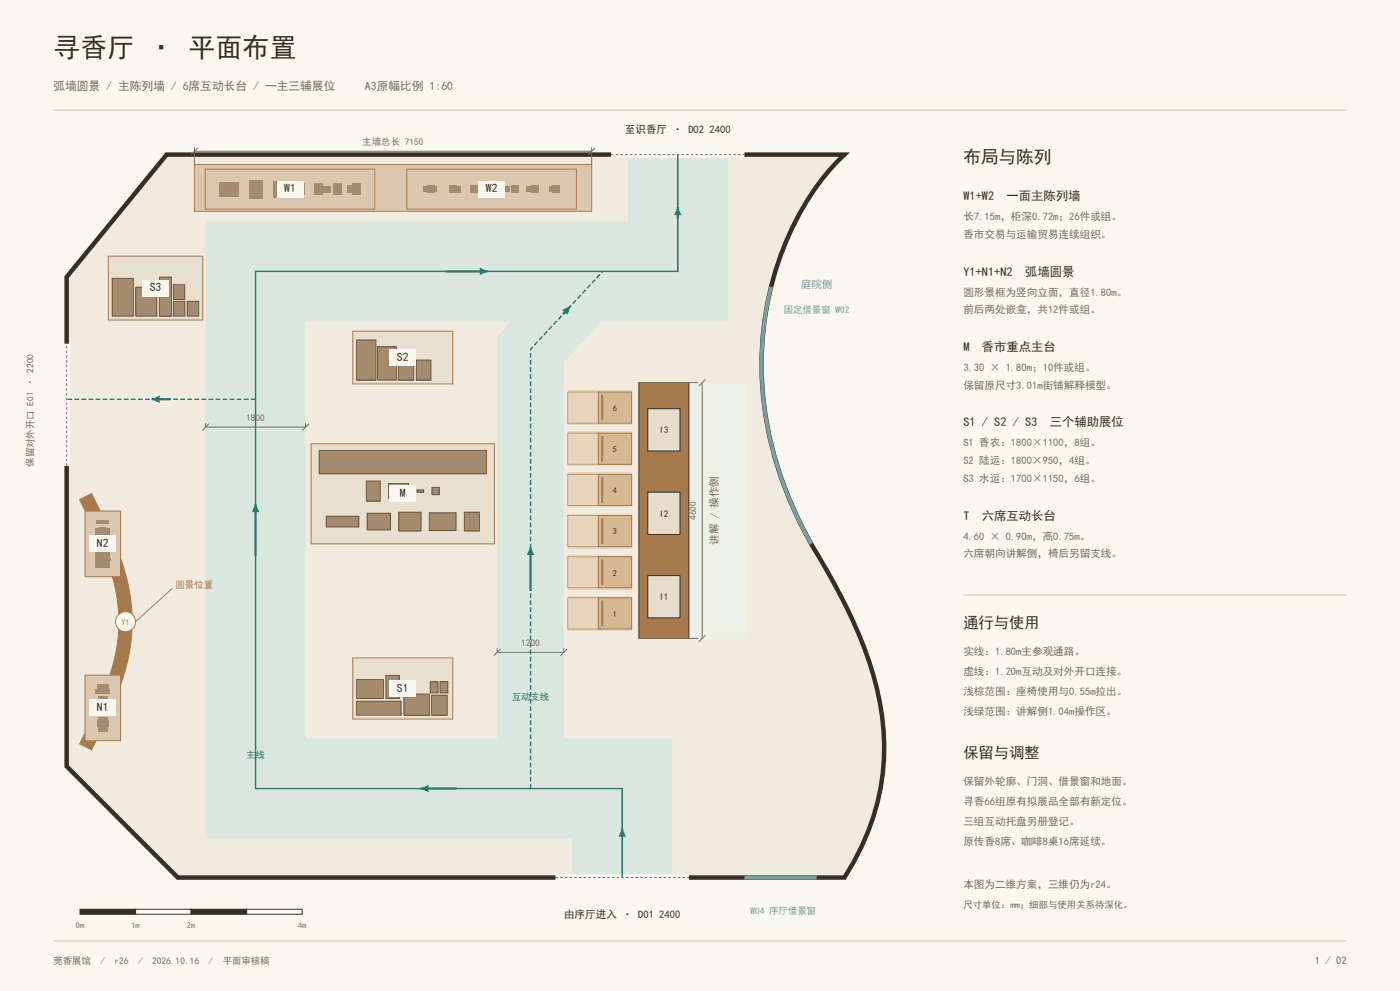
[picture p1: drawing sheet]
<svg xmlns="http://www.w3.org/2000/svg" width="420mm" height="297mm" viewBox="0 0 420 297" stroke-linecap="round" stroke-linejoin="round" font-family="sans-serif">
<path d="M0 0h420v297h-420z" fill-rule="evenodd" fill="#faf7f0"/>
<path d="M16 33h388M16 282h388" fill="none" stroke="#cebfab" stroke-width=".3"/>
<path d="M50 46.3h203.3a80.8 80.8 0 0 0-22 39.6 101.9 101.9 0 0 0 8.5 70.5l3.5 6.6a165 165 0 0 1 18.7 39.2 70.7 70.7 0 0 1-8.7 60.8h-200l-33.3-33.3v-146.7z" fill-rule="evenodd" fill="#f1eadf" stroke="#352f28" stroke-width="1.3" stroke-linecap="butt"/>
<path d="M203.3 46.3v35h-126.6v155h110v26.7" fill="none" stroke="#d9e7df" stroke-width="30" stroke-linecap="butt"/>
<path d="M180.8 81.3l-21.6 23.4v131.6" fill="none" stroke="#d9e7df" stroke-width="20" stroke-linecap="butt"/>
<g fill="#e8d4bb">
<path d="M170.3 178.7h19.2v10.3h-19.2z" fill-rule="evenodd"/>
<path d="M170.3 166.3h19.2v10.4h-19.2z" fill-rule="evenodd"/>
<path d="M170.3 154h19.2v10.3h-19.2z" fill-rule="evenodd"/>
<path d="M170.3 141.7h19.2v10.3h-19.2z" fill-rule="evenodd"/>
<path d="M170.3 129.3h19.2v10.4h-19.2z" fill-rule="evenodd"/>
<path d="M170.3 117h19.2v10.3h-19.2z" fill-rule="evenodd"/>
</g>
<path d="M206.7 114.7h17.3v76.6h-17.3z" fill-rule="evenodd" fill="#edf0e7"/>
<path d="M58.3 49.3h119.2v14h-119.2z" fill-rule="evenodd" fill="#dbc7ad" stroke="#a7794e" stroke-width=".3"/>
<path d="M23.9 149.7l3.6-1.8 5.4 11.4 3.6 8.9a54.2 54.2 0 0 1-1.4 40.1l-3.3 7.6-4.3 8.8-3.6-1.8a110.4 110.4 0 0 0 10.8-27 51.5 51.5 0 0 0-3.8-31.3l-2.7-6.2z" fill-rule="evenodd" fill="#a7794e" stroke="#a7794e" stroke-width=".3"/>
<g fill="#e8dfce" stroke="#a7794e" stroke-width=".3">
<path d="M93.3 133h55v30h-55z" fill-rule="evenodd"/>
<path d="M105.8 197.2h30v18.3h-30z" fill-rule="evenodd"/>
<path d="M105.8 99.2h30v15.9h-30z" fill-rule="evenodd"/>
<path d="M32.5 76.8h28.3v19.1h-28.3z" fill-rule="evenodd"/>
</g>
<g fill="#dbc7ad" stroke="#a7794e" stroke-width=".3">
<path d="M61.6 50.7h50.8v12h-50.8z" fill-rule="evenodd"/>
<path d="M122.1 50.7h50.8v12h-50.8z" fill-rule="evenodd"/>
<path d="M25.5 202.3h10.7v19.7h-10.7z" fill-rule="evenodd"/>
<path d="M25.5 153.2h10.7v19.6h-10.7z" fill-rule="evenodd"/>
</g>
<path d="M95.7 135h50.2v7h-50.2z" fill-rule="evenodd" fill="#a58b6e"/>
<path d="M95.7 135h50.2v7h-50.2z" fill="none" stroke="#6e563d" stroke-width=".3"/>
<path d="M97.9 154.7h9.7v3.2h-9.7z" fill-rule="evenodd" fill="#a58b6e"/>
<path d="M97.9 154.7h9.7v3.2h-9.7z" fill="none" stroke="#6e563d" stroke-width=".3"/>
<path d="M110.1 153.8h7v5h-7z" fill-rule="evenodd" fill="#a58b6e"/>
<path d="M110.1 153.8h7v5h-7z" fill="none" stroke="#6e563d" stroke-width=".3"/>
<path d="M119.6 153.5h6.7v5.7h-6.7z" fill-rule="evenodd" fill="#a58b6e"/>
<path d="M119.6 153.5h6.7v5.7h-6.7z" fill="none" stroke="#6e563d" stroke-width=".3"/>
<path d="M128.8 153.7h8v5.3h-8z" fill-rule="evenodd" fill="#a58b6e"/>
<path d="M128.8 153.7h8v5.3h-8z" fill="none" stroke="#6e563d" stroke-width=".3"/>
<path d="M139.3 153.5h4.5v5.7h-4.5z" fill-rule="evenodd" fill="#a58b6e"/>
<path d="M139.3 153.5h4.5v5.7h-4.5z" fill="none" stroke="#6e563d" stroke-width=".3"/>
<path d="M109.9 144.2h4.2v6h-4.2z" fill-rule="evenodd" fill="#a58b6e"/>
<path d="M109.9 144.2h4.2v6h-4.2z" fill="none" stroke="#6e563d" stroke-width=".3"/>
<path d="M116.6 144.9h6v4.5h-6z" fill-rule="evenodd" fill="#a58b6e"/>
<path d="M116.6 144.9h6v4.5h-6z" fill="none" stroke="#6e563d" stroke-width=".3"/>
<path d="M125.1 146.8h2v.7h-2z" fill-rule="evenodd" fill="#a58b6e"/>
<path d="M125.1 146.8h2v.7h-2z" fill="none" stroke="#6e563d" stroke-width=".3"/>
<path d="M129.6 146.1h2.2v2.1h-2.2z" fill-rule="evenodd" fill="#a58b6e"/>
<path d="M129.6 146.1h2.2v2.1h-2.2z" fill="none" stroke="#6e563d" stroke-width=".3"/>
<path d="M107 210.2h13.3v4.1h-13.3z" fill-rule="evenodd" fill="#a58b6e"/>
<path d="M107 210.2h13.3v4.1h-13.3z" fill="none" stroke="#6e563d" stroke-width=".3"/>
<path d="M121.2 208h7.6v6.3h-7.6z" fill-rule="evenodd" fill="#a58b6e"/>
<path d="M121.2 208h7.6v6.3h-7.6z" fill="none" stroke="#6e563d" stroke-width=".3"/>
<path d="M107 203.7h8v5.6h-8z" fill-rule="evenodd" fill="#a58b6e"/>
<path d="M107 203.7h8v5.6h-8z" fill="none" stroke="#6e563d" stroke-width=".3"/>
<path d="M129.5 208.3h4.7v6h-4.7z" fill-rule="evenodd" fill="#a58b6e"/>
<path d="M129.5 208.3h4.7v6h-4.7z" fill="none" stroke="#6e563d" stroke-width=".3"/>
<path d="M115.7 202.4h4v6.9h-4z" fill-rule="evenodd" fill="#a58b6e"/>
<path d="M115.7 202.4h4v6.9h-4z" fill="none" stroke="#6e563d" stroke-width=".3"/>
<path d="M129.1 204.3h2.3v3.4h-2.3z" fill-rule="evenodd" fill="#a58b6e"/>
<path d="M129.1 204.3h2.3v3.4h-2.3z" fill="none" stroke="#6e563d" stroke-width=".3"/>
<path d="M132 204.3h2.3v3.4h-2.3z" fill-rule="evenodd" fill="#a58b6e"/>
<path d="M132 204.3h2.3v3.4h-2.3z" fill="none" stroke="#6e563d" stroke-width=".3"/>
<path d="M120.3 205.1h3v2.2h-3z" fill-rule="evenodd" fill="#a58b6e"/>
<path d="M120.3 205.1h3v2.2h-3z" fill="none" stroke="#6e563d" stroke-width=".3"/>
<path d="M107 101.9h5.8v12h-5.8z" fill-rule="evenodd" fill="#a58b6e"/>
<path d="M107 101.9h5.8v12h-5.8z" fill="none" stroke="#6e563d" stroke-width=".3"/>
<path d="M113.2 103.9h5.7v10h-5.7z" fill-rule="evenodd" fill="#a58b6e"/>
<path d="M113.2 103.9h5.7v10h-5.7z" fill="none" stroke="#6e563d" stroke-width=".3"/>
<path d="M119.5 107.6h4.6v6.3h-4.6z" fill-rule="evenodd" fill="#a58b6e"/>
<path d="M119.5 107.6h4.6v6.3h-4.6z" fill="none" stroke="#6e563d" stroke-width=".3"/>
<path d="M124.9 107.9h4.4v6h-4.4z" fill-rule="evenodd" fill="#a58b6e"/>
<path d="M124.9 107.9h4.4v6h-4.4z" fill="none" stroke="#6e563d" stroke-width=".3"/>
<path d="M33.7 83.4h6.3v11.3h-6.3z" fill-rule="evenodd" fill="#a58b6e"/>
<path d="M33.7 83.4h6.3v11.3h-6.3z" fill="none" stroke="#6e563d" stroke-width=".3"/>
<path d="M40.7 86.1h6.4v8.6h-6.4z" fill-rule="evenodd" fill="#a58b6e"/>
<path d="M40.7 86.1h6.4v8.6h-6.4z" fill="none" stroke="#6e563d" stroke-width=".3"/>
<path d="M47.8 83.1h3.6v11.6h-3.6z" fill-rule="evenodd" fill="#a58b6e"/>
<path d="M47.8 83.1h3.6v11.6h-3.6z" fill="none" stroke="#6e563d" stroke-width=".3"/>
<path d="M52 90.3h3.4v4.4h-3.4z" fill-rule="evenodd" fill="#a58b6e"/>
<path d="M52 90.3h3.4v4.4h-3.4z" fill="none" stroke="#6e563d" stroke-width=".3"/>
<path d="M56.2 90.3h3.4v4.4h-3.4z" fill-rule="evenodd" fill="#a58b6e"/>
<path d="M56.2 90.3h3.4v4.4h-3.4z" fill="none" stroke="#6e563d" stroke-width=".3"/>
<path d="M52 85.3h3.4v4.5h-3.4z" fill-rule="evenodd" fill="#a58b6e"/>
<path d="M52 85.3h3.4v4.5h-3.4z" fill="none" stroke="#6e563d" stroke-width=".3"/>
<g fill="#a58b6e">
<path d="M65.8 54.5h5.9v4.4h-5.9z" fill-rule="evenodd"/>
<path d="M74.8 53.9h4.1v5.5h-4.1z" fill-rule="evenodd"/>
<path d="M82 54.2h3.6v4.9h-3.6z" fill-rule="evenodd"/>
<path d="M88.6 55h2.7v3.3h-2.7z" fill-rule="evenodd"/>
<path d="M94.3 55h2.7v3.3h-2.7z" fill-rule="evenodd"/>
<path d="M100.1 55h2.6v3.3h-2.6z" fill-rule="evenodd"/>
<path d="M105.8 55h2.4v3.3h-2.4z" fill-rule="evenodd"/>
<path d="M67.6 55h2.4v3.3h-2.4z" fill-rule="evenodd"/>
<path d="M74.8 55h2.4v3.3h-2.4z" fill-rule="evenodd"/>
<path d="M82 55h2.4v3.3h-2.4z" fill-rule="evenodd"/>
<path d="M89.2 55h2.4v3.3h-2.4z" fill-rule="evenodd"/>
<path d="M96.4 55.7h2.8v2h-2.8z" fill-rule="evenodd"/>
<path d="M104.1 55.5h2.3v2.4h-2.3z" fill-rule="evenodd"/>
<path d="M127 55.9h4v1.5h-4z" fill-rule="evenodd"/>
<path d="M134.8 55.5h2.4v2.4h-2.4z" fill-rule="evenodd"/>
<path d="M140.9 55.5h2.4v2.4h-2.4z" fill-rule="evenodd"/>
<path d="M147.1 55.5h2.4v2.4h-2.4z" fill-rule="evenodd"/>
<path d="M153.3 55.5h2.4v2.4h-2.4z" fill-rule="evenodd"/>
<path d="M159.4 55.6h2.4v2.2h-2.4z" fill-rule="evenodd"/>
<path d="M165.6 55.6h2.4v2.2h-2.4z" fill-rule="evenodd"/>
<path d="M128.2 55.6h2.4v2.2h-2.4z" fill-rule="evenodd"/>
<path d="M135.5 55.7h2.8v1.9h-2.8z" fill-rule="evenodd"/>
<path d="M143.2 55.7h2.9v1.9h-2.9z" fill-rule="evenodd"/>
<path d="M151 55.9h2v1.5h-2z" fill-rule="evenodd"/>
<path d="M157.9 55.9h2v1.5h-2z" fill-rule="evenodd"/>
<path d="M164.8 55.9h2v1.5h-2z" fill-rule="evenodd"/>
<path d="M29.5 214.8h2.7v4.4h-2.7z" fill-rule="evenodd"/>
<path d="M29.5 208.7h2.7v4.4h-2.7z" fill-rule="evenodd"/>
<path d="M29.2 205.1h3.3v2h-3.3z" fill-rule="evenodd"/>
<path d="M29.2 215.9h3.3v1.9h-3.3z" fill-rule="evenodd"/>
<path d="M29.2 210.9h3.3v1.9h-3.3z" fill-rule="evenodd"/>
<path d="M28.7 206.5h4.3v1.3h-4.3z" fill-rule="evenodd"/>
<path d="M28.7 164.3h4.3v5.8h-4.3z" fill-rule="evenodd"/>
<path d="M28.7 158.5h4.3v4.2h-4.3z" fill-rule="evenodd"/>
<path d="M28.9 155.9h3.8v1h-3.8z" fill-rule="evenodd"/>
<path d="M28.6 167.2h4.5v.7h-4.5z" fill-rule="evenodd"/>
<path d="M29.8 162.7h2v.7h-2z" fill-rule="evenodd"/>
<path d="M29.8 158.1h2v.8h-2z" fill-rule="evenodd"/>
</g>
<g fill="#faf7f0">
<path d="M116.8 145.5h8v5h-8z" fill-rule="evenodd"/>
<path d="M116.8 203.8h8v5h-8z" fill-rule="evenodd"/>
<path d="M116.8 104.7h8v5h-8z" fill-rule="evenodd"/>
<path d="M42.7 83.8h8v5h-8z" fill-rule="evenodd"/>
<path d="M83 54.2h8v5h-8z" fill-rule="evenodd"/>
<path d="M143.5 54.2h8v5h-8z" fill-rule="evenodd"/>
<path d="M26.8 209.7h8v5h-8z" fill-rule="evenodd"/>
<path d="M26.8 160.5h8v5h-8z" fill-rule="evenodd"/>
</g>
<path d="M191.7 114.7h15v76.6h-15z" fill-rule="evenodd" fill="#a7794e" stroke="#352f28" stroke-width=".3"/>
<g fill="#e8ddcb" stroke="#352f28" stroke-width=".3">
<path d="M194.3 172.5h9.7v12.7h-9.7z" fill-rule="evenodd"/>
<path d="M194.3 147.5h9.7v12.7h-9.7z" fill-rule="evenodd"/>
<path d="M194.3 122.5h9.7v12.7h-9.7z" fill-rule="evenodd"/>
</g>
<path d="M170.3 179.2h10v9.3h-10z" fill="none" stroke="#c19b70" stroke-width=".3"/>
<path d="M179.5 179.2h10v9.3h-10z" fill-rule="evenodd" fill="#d3b892" stroke="#a7794e" stroke-width=".3"/>
<path d="M180.7 180v7.7" fill="none" stroke="#a7794e" stroke-width=".56"/>
<path d="M170.3 166.8h10v9.4h-10z" fill="none" stroke="#c19b70" stroke-width=".3"/>
<path d="M179.5 166.8h10v9.4h-10z" fill-rule="evenodd" fill="#d3b892" stroke="#a7794e" stroke-width=".3"/>
<path d="M180.7 167.7v7.6" fill="none" stroke="#a7794e" stroke-width=".56"/>
<path d="M170.3 154.5h10v9.3h-10z" fill="none" stroke="#c19b70" stroke-width=".3"/>
<path d="M179.5 154.5h10v9.3h-10z" fill-rule="evenodd" fill="#d3b892" stroke="#a7794e" stroke-width=".3"/>
<path d="M180.7 155.3v7.7" fill="none" stroke="#a7794e" stroke-width=".56"/>
<path d="M170.3 142.2h10v9.3h-10z" fill="none" stroke="#c19b70" stroke-width=".3"/>
<path d="M179.5 142.2h10v9.3h-10z" fill-rule="evenodd" fill="#d3b892" stroke="#a7794e" stroke-width=".3"/>
<path d="M180.7 143v7.7" fill="none" stroke="#a7794e" stroke-width=".56"/>
<path d="M170.3 129.8h10v9.4h-10z" fill="none" stroke="#c19b70" stroke-width=".3"/>
<path d="M179.5 129.8h10v9.4h-10z" fill-rule="evenodd" fill="#d3b892" stroke="#a7794e" stroke-width=".3"/>
<path d="M180.7 130.7v7.6" fill="none" stroke="#a7794e" stroke-width=".56"/>
<path d="M170.3 117.5h10v9.3h-10z" fill="none" stroke="#c19b70" stroke-width=".3"/>
<path d="M179.5 117.5h10v9.3h-10z" fill-rule="evenodd" fill="#d3b892" stroke="#a7794e" stroke-width=".3"/>
<path d="M180.7 118.3v7.7" fill="none" stroke="#a7794e" stroke-width=".56"/>
<path d="M183.3 46.3h40M20 103v36.7M166.7 263h40" fill="none" stroke="#faf7f0" stroke-width="2.1" stroke-linecap="butt"/>
<path d="M183.3 46.3h40M20 139.7v-36.7M166.7 263h40" fill="none" stroke="#756d60" stroke-width=".3" stroke-dasharray=".7 .7" stroke-linecap="butt"/>
<path d="M231.3 85.9a101.9 101.9 0 0 0 8.5 70.5l3.5 6.6M223.3 263h21.7" fill="none" stroke="#729b9b" stroke-width="1.1" stroke-linecap="butt"/>
<path d="M203.3 46.3v35h-126.6v155h110v26.7" fill="none" stroke="#247a73" stroke-width=".42"/>
<path d="M186.7 248.3v2.7" fill="none" stroke="#247a73" stroke-width=".63" stroke-linecap="butt"/>
<path d="M186.7 248.3l1.1 2.4h-2.2z" fill="#247a73"/>
<path d="M126.2 236.3h11" fill="none" stroke="#247a73" stroke-width=".63" stroke-linecap="butt"/>
<path d="M126.2 236.3l2.4-1.1v2.2z" fill="#247a73"/>
<path d="M76.7 151.1v15.5" fill="none" stroke="#247a73" stroke-width=".63" stroke-linecap="butt"/>
<path d="M76.7 151.1l1.1 2.4h-2.2z" fill="#247a73"/>
<path d="M133.7 81.3h12.6" fill="none" stroke="#247a73" stroke-width=".63" stroke-linecap="butt"/>
<path d="M143.9 80.2l2.4 1.1-2.4 1.1z" fill="#247a73"/>
<path d="M203.3 62.1v3.5" fill="none" stroke="#247a73" stroke-width=".63" stroke-linecap="butt"/>
<path d="M203.3 62.1l1.1 2.4h-2.2z" fill="#247a73"/>
<path d="M159.2 236.3v-131.6l21.6-23.4" fill="none" stroke="#247a73" stroke-width=".42" stroke-dasharray="1.4 .7" stroke-linecap="butt"/>
<path d="M159.2 163.9v13.2" fill="none" stroke="#247a73" stroke-width=".63" stroke-linecap="butt"/>
<path d="M159.2 163.9l1.1 2.4h-2.2z" fill="#247a73"/>
<path d="M171.1 91.8l-2.2 2.4" fill="none" stroke="#247a73" stroke-width=".63" stroke-linecap="butt"/>
<path d="M168.6 92.8l2.5-1-.8 2.5z" fill="#247a73"/>
<path d="M76.7 119.7h-56.7" fill="none" stroke="#247a73" stroke-width=".42" stroke-dasharray="1.4 .7" stroke-linecap="butt"/>
<path d="M45.5 119.7h5.7" fill="none" stroke="#247a73" stroke-width=".63" stroke-linecap="butt"/>
<path d="M45.5 119.7l2.4-1.1v2.2z" fill="#247a73"/>
<circle cx="37.7" cy="186.3" r="3" fill="#faf7f0" stroke="#a7794e" stroke-width=".3"/>
<path d="M51.7 176.3l-11 10" fill="none" stroke="#a7794e" stroke-width=".3"/>
<g fill="none" stroke="#756d60" stroke-width=".3">
<path d="M58.3 44.1v5.2M58.3 45.3h119.2M59.3 44.3l-2 2M177.5 44.1v5.2M178.5 44.3l-2 2M191.7 114.7h17.8M210.7 114.7v76.6M211.7 113.7l-2 2M61.7 126.8v1.2h30v-1.2M62.7 127l-2 2M92.7 127l-2 2M149.2 194.3v1.2h20v-1.2"/>
<path d="M150.2 194.5l-2 2M170.2 194.5l-2 2M191.7 191.3h17.8M211.7 190.3l-2 2"/>
</g>
<path d="M289 178.3h115" fill="none" stroke="#cebfab" stroke-width=".3"/>
<path d="M24 272.5h16.7v1.5h-16.7z" fill-rule="evenodd" fill="#352f28" stroke="#352f28" stroke-width=".3"/>
<path d="M40.7 272.5h16.6v1.5h-16.6z" fill-rule="evenodd" fill="#faf7f0" stroke="#352f28" stroke-width=".3"/>
<path d="M57.3 272.5h16.7v1.5h-16.7z" fill-rule="evenodd" fill="#352f28" stroke="#352f28" stroke-width=".3"/>
<path d="M74 272.5h16.7v1.5h-16.7z" fill-rule="evenodd" fill="#faf7f0" stroke="#352f28" stroke-width=".3"/>
<text font-size="8.1" fill="#352f28" x="16" y="17">寻香厅 · 平面布置</text>
<text font-size="5.3" fill="#352f28" x="289" y="49">布局与陈列</text>
<g font-size="4.6" fill="#352f28">
<text x="289" y="188.3">通行与使用</text>
<text x="289" y="227.3">保留与调整</text>
</g>
<g font-size="3.7" fill="#352f28">
<text x="289" y="60">W1+W2</text>
<text x="302" y="60">一面主陈列墙</text>
<text x="289" y="82.6">Y1+N1+N2</text>
<text x="307.5" y="82.6">弧墙圆景</text>
<text x="289" y="105.2">M</text>
<text x="294.6" y="105.2">香市重点主台</text>
<text x="289" y="127.8">S1 / S2 / S3</text>
<text x="314.9" y="127.8">三个辅助展位</text>
<text x="289" y="155.7">T</text>
<text x="294.6" y="155.7">六席互动长台</text>
</g>
<g font-size="3.5" fill="#756d60">
<text x="16" y="27">弧墙圆景 / 主陈列墙 / 6席互动长台 / 一主三辅展位</text>
<text x="109.5" y="27">A3原幅比例 1:60</text>
</g>
<g font-size="3.5" fill="#352f28">
<text x="85.2" y="57.7">W1</text>
<text x="145.7" y="57.7">W2</text>
<text x="44.9" y="87.3">S3</text>
<text x="119.1" y="108.2">S2</text>
<text x="120" y="149">M</text>
<text x="29.1" y="164">N2</text>
<text x="119.1" y="207.3">S1</text>
<text x="29.1" y="213.2">N1</text>
</g>
<g font-size="3.2" fill="#352f28">
<text x="187.5" y="40">至识香厅 · D02 2400</text>
<text x="169.2" y="275">由序厅进入 · D01 2400</text>
</g>
<g font-size="3.2" fill="#756d60">
<text x="289" y="66">长7.15m，柜深0.72m；26件或组。</text>
<text x="289" y="71.3">香市交易与运输贸易连续组织。</text>
<text x="289" y="88.6">圆形景框为竖向立面，直径1.80m。</text>
<text x="289" y="93.9">前后两处嵌龛，共12件或组。</text>
<text x="289" y="111.2">3.30 × 1.80m；10件或组。</text>
<text x="289" y="116.5">保留原尺寸3.01m街铺解释模型。</text>
<text x="289" y="133.8">S1 香农：1800×1100，8组。</text>
<text x="289" y="139.1">S2 陆运：1800×950，4组。</text>
<text x="289" y="144.4">S3 水运：1700×1150，6组。</text>
<text x="289" y="161.7">4.60 × 0.90m，高0.75m。</text>
<text x="215.3" y="163.3" transform="rotate(-90 215.3 163.3)">讲解 / 操作侧</text>
<text x="289" y="167">六席朝向讲解侧，椅后另留支线。</text>
<text x="289" y="196.3">实线：1.80m主参观通路。</text>
<text x="289" y="202.3">虚线：1.20m互动及对外开口连接。</text>
<text x="289" y="208.3">浅棕范围：座椅使用与0.55m拉出。</text>
<text x="289" y="214.3">浅绿范围：讲解侧1.04m操作区。</text>
<text x="289" y="235.3">保留外轮廓、门洞、借景窗和地面。</text>
<text x="289" y="241.3">寻香66组原有拟展品全部有新定位。</text>
<text x="289" y="247.3">三组互动托盘另册登记。</text>
<text x="289" y="253.3">原传香8席、咖啡8桌16席延续。</text>
<text x="289" y="266">本图为二维方案，三维仍为r24。</text>
<text x="394.5" y="289">1 / 02</text>
</g>
<text font-size="3.2" fill="#729b9b" x="240.2" y="86.3">庭院侧</text>
<g font-size="2.8" fill="#756d60">
<text x="108.7" y="43.5">主墙总长 7150</text>
<text x="73.8" y="126.2">1800</text>
<text x="10" y="139.9" transform="rotate(-90 10 139.9)">保留对外开口 E01 · 2200</text>
<text x="208.9" y="155.8" transform="rotate(-90 208.9 155.8)">4600</text>
<text x="156.3" y="193.7">1200</text>
<text x="289" y="272">尺寸单位：mm；细部与使用关系待深化。</text>
<text x="16" y="289">莞香展馆</text>
<text x="30.1" y="289">/</text>
<text x="34.3" y="289">r26</text>
<text x="41.4" y="289">/</text>
<text x="45.6" y="289">2026.10.16</text>
<text x="62.6" y="289">/</text>
<text x="66.8" y="289">平面审核稿</text>
</g>
<g font-size="2.8" fill="#729b9b">
<text x="235.1" y="93.8">固定借景窗 W02</text>
<text x="225.1" y="273.8">W04 序厅借景窗</text>
</g>
<g font-size="2.8" fill="#352f28">
<text x="197.8" y="129.8">I3</text>
<text x="197.8" y="154.8">I2</text>
<text x="197.8" y="179.8">I1</text>
</g>
<text font-size="2.8" fill="#a7794e" x="52.7" y="176.3">圆景位置</text>
<g font-size="2.8" fill="#247a73">
<text x="153.5" y="209.7">互动支线</text>
<text x="73.8" y="227.2">主线</text>
</g>
<g font-size="2.5" fill="#352f28">
<text x="183.9" y="123.2">6</text>
<text x="183.9" y="135.5">5</text>
<text x="183.9" y="147.8">4</text>
<text x="183.9" y="160.2">3</text>
<text x="183.9" y="172.5">2</text>
<text x="183.9" y="184.8">1</text>
</g>
<text font-size="2.5" fill="#a7794e" x="36.4" y="187.3">Y1</text>
<g font-size="2.5" fill="#756d60">
<text x="22.8" y="278">0m</text>
<text x="39.4" y="278">1m</text>
<text x="56.1" y="278">2m</text>
<text x="89.4" y="278">4m</text>
</g>
</svg>
